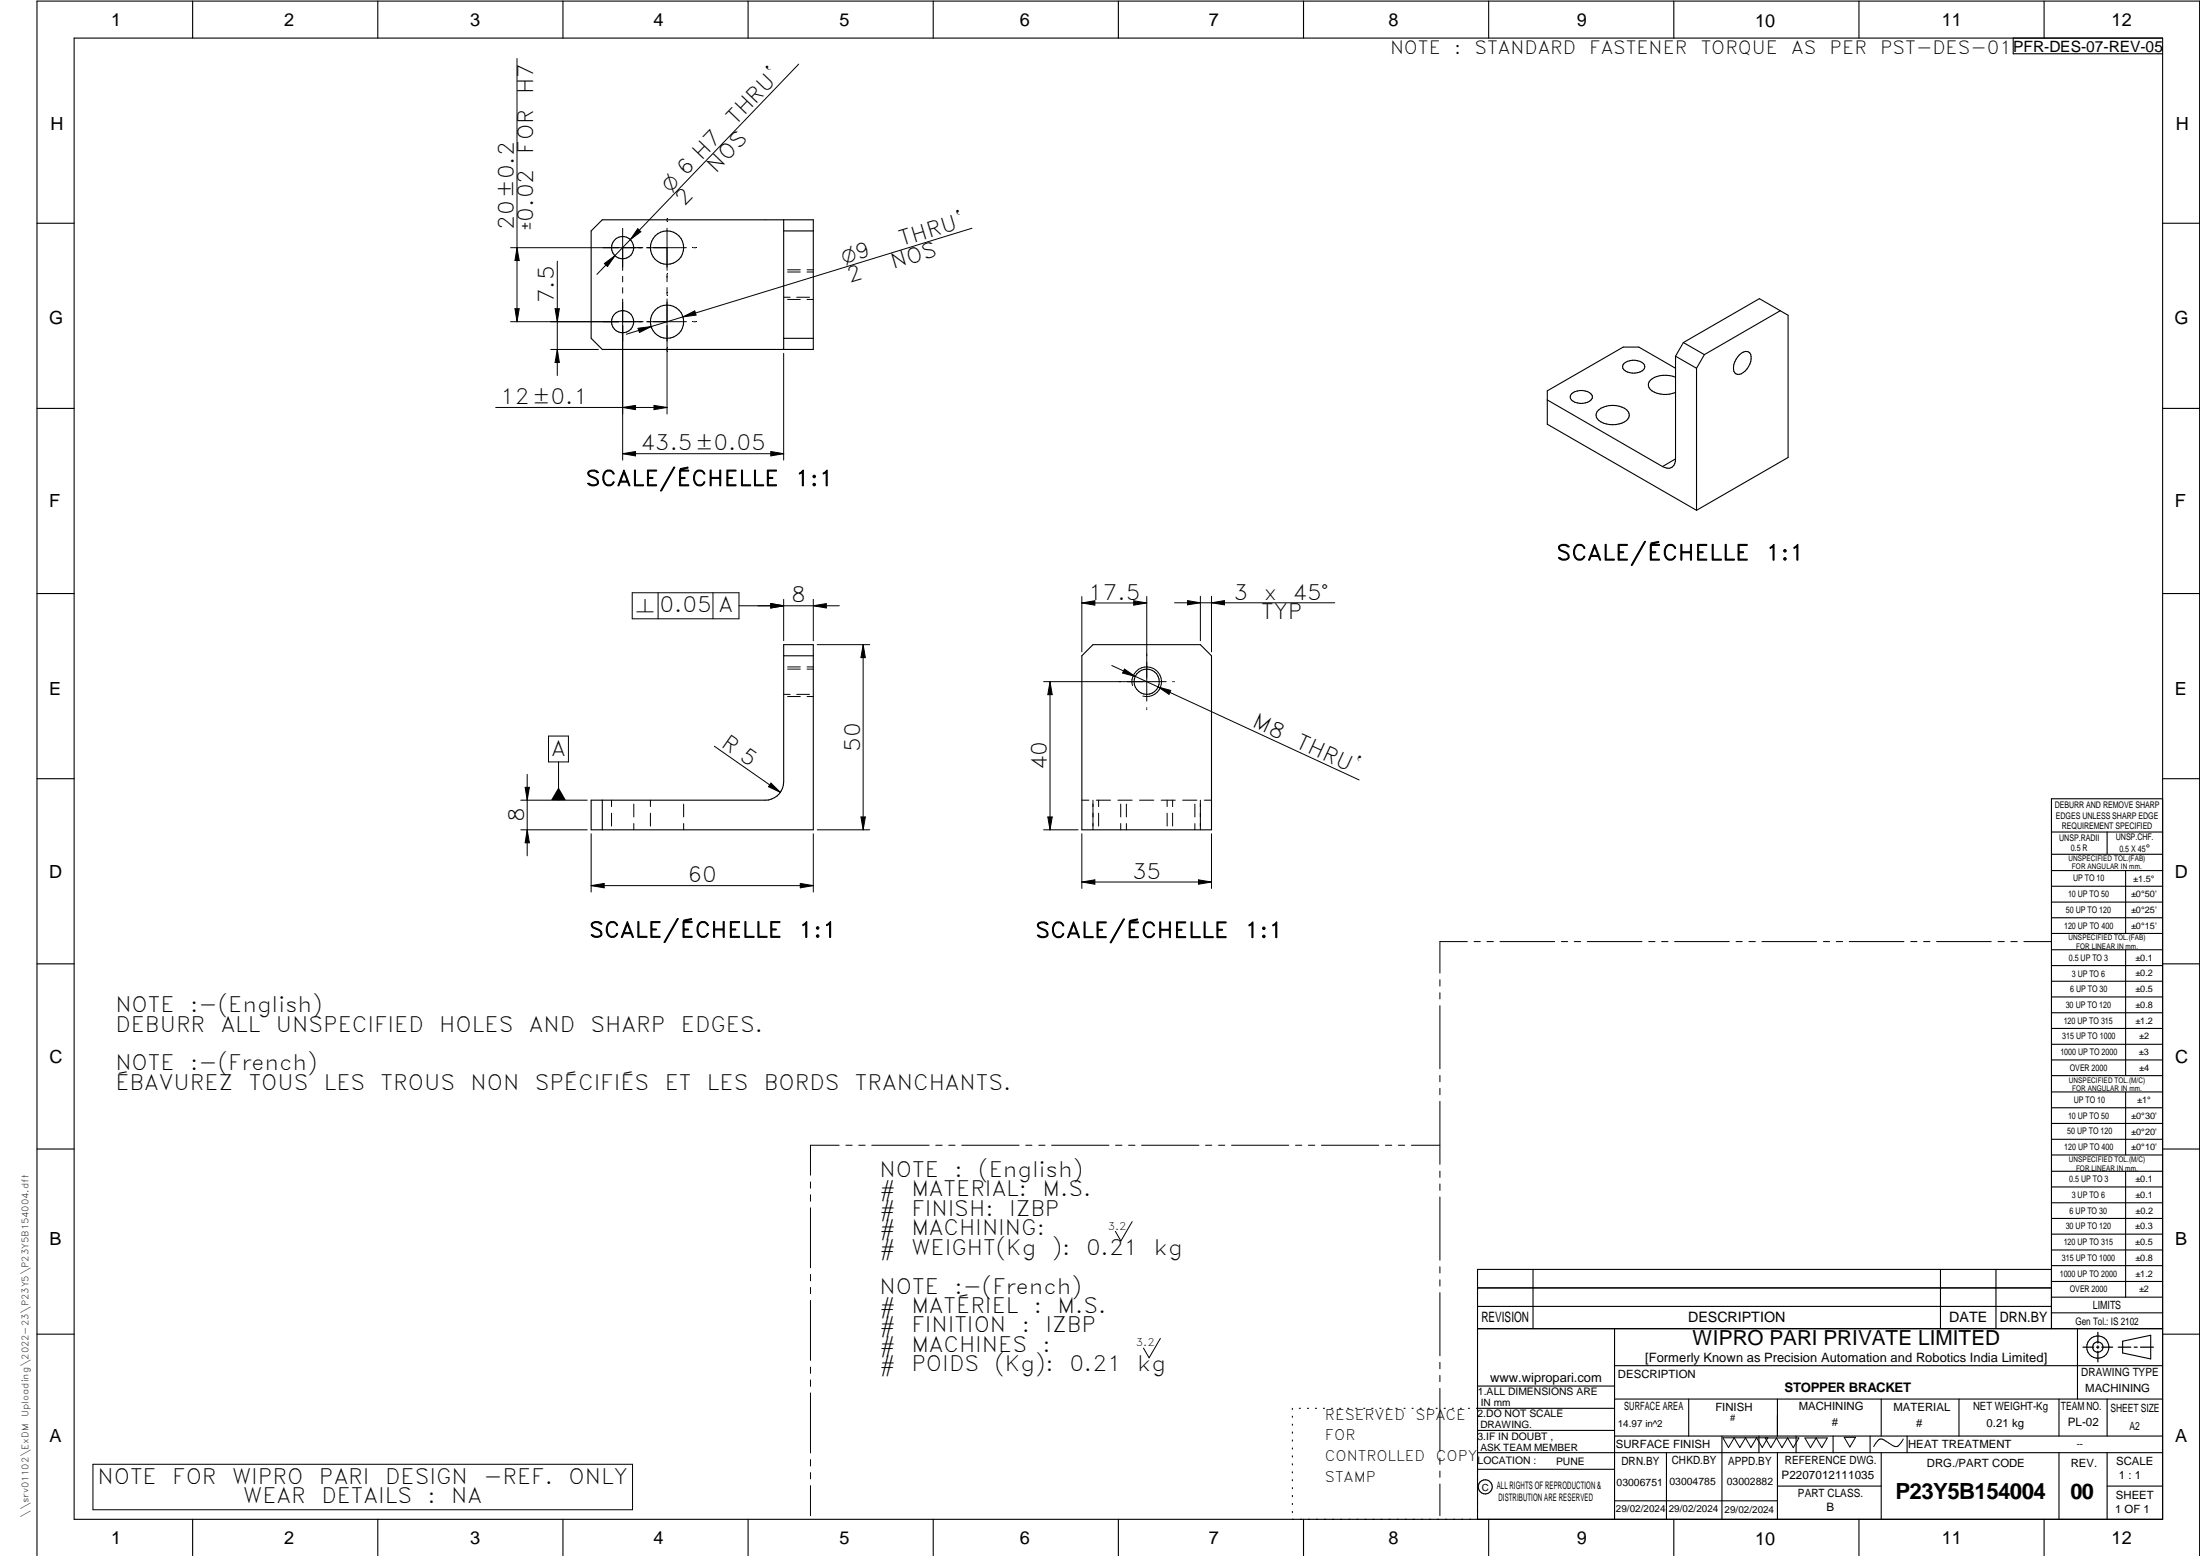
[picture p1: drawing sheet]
<svg xmlns="http://www.w3.org/2000/svg" width="594mm" height="420mm" viewBox="0 0 594 420" stroke-linecap="round" stroke-linejoin="round" font-family="sans-serif">
<g fill="none" stroke="#000" stroke-width=".3">
<path d="M20 10.3h564v400h-564zM52 .3v10M102 .3v10M152 .3v10M202 .3v10M252 .3v10M302 .3v10M352 .3v10M402 .3v10M452 .3v10M502 .3v10M543.6 10.3v4.2h40.4"/>
<path d="M552 .3v10M162.6 59.4h57v35h-57l-3-3v-29zM211.6 59.4v35M10 60.3h10M211.6 62.4h8M584 60.3h10M211.6 91.4h8M438.5 98.2a4 4 0 0 1 5.6 .4 1.76 1.76 0 0 1-1.9 2 3.9 3.9 0 0 1-4-1.2v-.8zM452.5 96.2l5.6 3.2M452.5 96.2v27.7M452.5 99.4l-10-5.7h-4.2l-20.5 11.8v9.1l40.3 23.2M454.6 92.5l20.5-11.9 7.7 4.5v38.4l-24.7 14.3"/>
<path d="M454.6 92.5l5.6 3.3M454.6 92.5l-2.1 3.7M458.1 99.4v38.4M460.2 95.8l-2.1 3.6M469.7 95.8a1.79 1.79 0 0 1 3.1 0 4.9 4.9 0 0 1-3.1 5.3 1.5 1.5 0 0 1-1.6-2 5.4 5.4 0 0 1 1.6-3.3zM480.7 83.9l-20.5 11.9M10 110.3h10M417.8 108l31.1 18M424.3 106.4a4 4 0 0 1 5.6 .4 1.82 1.82 0 0 1-1.8 2 3.1 3.1 0 0 1-4.1-1.6zM431.3 111.1a6.2 6.2 0 0 1 8.3 0 1.89 1.89 0 0 1-.9 2.8 6.3 6.3 0 0 1-7.4-.8 1.63 1.63 0 0 1 0-2zM452.5 101.9a6.1 6.1 0 0 0-7.2 1.3 2.03 2.03 0 0 0 1.5 2.7l1.5 .5a7.1 7.1 0 0 0 4.2-.4M584 110.3h10"/>
<path d="M452.5 123.9a2.17 2.17 0 0 1-1.1 2.3 2.17 2.17 0 0 1-2.5-.2M452.5 123.9l-3.6 2.1M10 160.3h10M211.6 177.1h8M292.1 177.1l3-3h29l3 3v47h-35zM584 160.3h10M10 210.3h10M159.6 216.1h47a4.9 4.9 0 0 0 5-5v-37h8v50h-60zM162.6 216.1v8M584 215.7h-30v143.1M584 210.3h10M554 224.7h30"/>
<path d="M554 230.7h30M554 235.1h30M554 239.3h30M569 224.7v6M574 235.1v17M554 243.6h30M554 247.8h30M554 252.1h30M554 256.5h30M574 256.5v33.9M10 260.3h10M554 260.7h30"/>
<path d="M554 265h30M554 269.2h30M554 273.5h30M554 277.7h30M584 260.3h10M554 282h30M554 286.2h30M554 290.4h30M554 294.9h30M554 299.1h30M574 294.9v17M10 310.3h10"/>
<path d="M554 303.4h30M554 307.6h30M554 311.9h30M554 316.3h30M574 316.3v34M584 310.3h10M554 320.5h30M554 324.8h30M554 329h30M554 333.2h30M554 337.5h30M399 358.8h185"/>
<path d="M399 352.8h155M399 347.8h155M414 342.8v16M436 358.8v51.5M524 342.8v16M539 342.8v16M554 341.8h30M554 346h30M554 350.3h30M554 354.5h30M554 342.8h-155v67.5M561 358.8v19"/>
<path d="M10 360.3h10M399 374.3h37M436 368.8h148M436 377.8h148M456 377.8v10M480 377.8v10M508 377.8v10M529 377.8v10M556 377.8v10M569 377.8v10M573.2 362.2l7.6-1.6v6.3l-7.6-1.6zM584 360.3h10"/>
<path d="M349 380.3v.3M349 382.4v.3M349 384.6v.3M349 386.7v.3M349 388.8v.3M349 391v.3M349 393.1v.3M349 395.3v.3M349 397.4v.3M349 399.5v.3M350.9 380.3h.2M353.1 380.3h.2"/>
<path d="M355.2 380.3h.3M357.4 380.3h.3M359.6 380.3h.3M361.7 380.3h.3M363.9 380.3h.3M366.1 380.3h.3M368.3 380.3h.2M370.4 380.3h.3M372.6 380.3h.3M374.8 380.3h.3M376.9 380.3h.4M379.1 380.3h.3"/>
<path d="M381.3 380.3h.3M383.4 380.3h.4M385.6 380.3h.3M387.8 380.3h.3M390 380.3h.3M392.2 380.3h.3M394.3 380.3h.3M396.5 380.3h.3M398.7 380.3h37.3M399 386.2h37M399 396.7h37M436 387.8h148"/>
<path d="M450 392.3v18M465 387.8v22.5M475 387.8v4.5M480 392.3v18M485 387.8v4.5M495 387.8v4.5M505 387.8v4.5M508 392.3v18M515 387.8v4.5M556 392.3v18M569 392.3v18M584 392.3h-185"/>
<path d="M52 410.3v9.7M102 410.3v9.7M152 410.3v9.7M202 410.3v9.7M252 410.3v9.7M302 410.3v9.7M349 401.7v.3M349 403.8v.4M349 406v.3M349 408.1v.3M352 410.3v9.7M402 410.3v9.7"/>
<path d="M436 405.3h44M452 410.3v9.7M480 401.3h28M502 410.3v9.7M552 410.3v9.7M569 401.3h15M10 420v-419.7h584v419.7"/>
<circle cx="168.1" cy="66.9" r="3"/>
<circle cx="180.1" cy="66.9" r="4.5"/>
<circle cx="168.1" cy="86.9" r="3"/>
<circle cx="180.1" cy="86.9" r="4.5"/>
<circle cx="309.7" cy="184.1" r="3.4"/>
<circle cx="566.5" cy="363.8" r="2.99"/>
<circle cx="566.5" cy="363.7" r="1.41"/>
<circle cx="401.1" cy="401.5" r="1.9"/>
</g>
<path d="M566.5 359.7v3M562.5 363.8h2.9M566.1 363.8h.7M566.5 363.4v.7M566.5 364.9v2.8M567.6 363.8h2.9M572 363.8h3.4M576.3 363.8h.8M578 363.8h3.5" fill="none" stroke="#000" stroke-width=".34"/>
<g fill="none" stroke="#000" stroke-width=".27">
<path d="M139.6 15.8v71.1M215.7 17.3l-54.5 56.8M180.1 59.1v.6M137.9 66.9h35.7M139.6 66.9l.6 3.5h-1.1zM150.5 70.5v30.9M163.2 71.2l2.9-2.2-2.1 3zM168.1 61.6v11.4M168.1 74.6v1.5M168.1 77.7v1.5M172.2 61.8l.9 .8-2.9 2.1zM174.6 66.9h10.8"/>
<path d="M180.1 61.6v11.4M180.1 74v2.1M180.1 77.6v2.1M187.3 66.9h.7M212.7 73.4h3.4M212.7 72.9h3.4M217.9 73.4h1.7M217.9 72.9h1.7M262.5 61.6l-93.4 28.7M137.9 86.9h35.7M139.1 83.4h1.1l-.6 3.5zM148.7 94.4h12.9"/>
<path d="M149.9 83.4h1.1l-.5 3.5zM150.5 94.4l.5 3.5h-1.1zM168.1 80.8v43.4M172.3 88.6l3.5-.4-3.1 1.6zM174.6 86.9h10.8M180.1 80.7v31.1M184.4 85.6l3.2-1.7 .4 1.2zM187.3 86.9h.7M211.6 80.3h1.8M211.6 95.4v28.8M212.7 80.9h3.4M215.1 80.3h3.5"/>
<path d="M217.9 80.9h1.7M133.9 110h46.2M168.1 110l3.5-.5v1.1zM176.6 109.5l3.5 .5-3.5 .6zM168.1 122.5l3.5-.6v1.2zM168.1 122.5h43.5M208.1 121.9l3.5 .6-3.5 .6zM170.7 160.1h28.9v7h-28.9zM177.7 160.1v7M192.5 160.1v7M199.6 163.6h27M208.1 163l3.5 .6-3.5 .6z"/>
<path d="M211.6 161.8v11.2M219.6 161.8v11.2M219.6 163.6l3.5-.6v1.2zM220.7 174.1h14.2M233.1 174.1l.6 3.5h-1.2zM233.1 174.1v50M292.1 162.8l3.5-.6v1.2zM292.1 161.1v14.9M292.1 162.8h17.6M300.2 179.7l66.8 30.9M306.1 162.2l3.6 .6-3.6 .6zM309.7 161.1v28.2"/>
<path d="M317.2 162.8h43.2M320.7 162.2l3.4 .6-3.4 .5zM324.1 161v12M327.1 161v15M327.1 162.8l3.6-.6v1.1zM148.1 198.8h5.4v6.9h-5.4zM211.6 187.5h1.8M212.7 180.7h3.4M212.7 188.1h3.4M212.7 180.1h3.4M215.1 187.5h3.5M217.9 180.7h1.7"/>
<path d="M217.9 188.1h1.7M217.9 180.1h1.7M281.8 184.1h33.1M283.5 184.1l.6 3.5h-1.2zM283.5 184.1v40M303.7 180.7l2.9 2-3.5-1zM305.8 185.1a4 4 0 0 1 3.6-5 4 4 0 0 1 4.3 4.4 4 4 0 0 1-5.1 3.5M309.7 191.1v.1M309.7 191.4v.2M312.8 185.5l3.3 .9-.4 1.1zM316.6 184.1h.2M317 184.1h.2"/>
<path d="M140.6 216.1h18M141.8 212.6h1.2l-.6 3.5zM142.4 209.1v22M150.8 205.7v10.4M165.1 216.1v1.7M165.1 219.6v3.5M171.1 217.1v3.5M175.6 216.1v1.7M175.6 219.6v3.5M184.6 217.1v3.5M192.9 201.5l17.8 12.5M208.2 211.5l2.5 2.5-3.2-1.6z"/>
<path d="M292.1 216.1h1.9M295.1 216.1v8M296 216.1h3.9M296.7 216.1v1.7M296.7 219.6v3.5M301.9 216.1h3.8M302.6 217.1v3.5M304.2 217.1v3.5M307.7 216.1h3.9M313.6 216.1h3.8M315.2 216.1v1.7M315.2 219.6v3.5"/>
<path d="M316.6 216.1v1.7M316.6 219.6v3.5M319.4 216.1h3.8M322.7 217.1v3.5M324.1 216.1v8M325.2 216.1h1.9M140.6 224.1h18M142.4 224.1l.6 3.5h-1.2zM159.6 239.1l3.5-.6v1.2zM159.6 239.1h60M159.6 225.1v15.8M171.1 222.4v1.7"/>
<path d="M184.6 222.4v1.7M216.1 238.5l3.5 .6-3.5 .6zM219.6 225.1v15.8M220.7 224.1h14.2M232.5 220.6h1.2l-.6 3.5zM281.8 224.1h9.3M282.9 220.6h1.2l-.6 3.5zM292.1 225.1v14.8M292.1 238.2l3.5-.6v1.2zM292.1 238.2h35M302.6 222.4v1.7M304.2 222.4v1.7"/>
<path d="M322.7 222.4v1.7M323.6 237.6l3.5 .6-3.5 .6zM327.1 225.1v14.8M396.2 254.3h-7.4v8.5M398.1 254.3h1.6M401.5 254.3h1.8M405 254.3h14.8M421.6 254.3h1.7M425.1 254.3h1.7M428.6 254.3h14.8M445.2 254.3h1.7M448.7 254.3h1.7"/>
<path d="M452.2 254.3h14.8M468.8 254.3h1.7M472.3 254.3h1.7M475.8 254.3h14.8M492.4 254.3h1.7M495.8 254.3h1.8M499.4 254.3h14.7M516 254.3h1.6M519.4 254.3h1.8M522.9 254.3h14.8M539.5 254.3h1.7M543 254.3h1.7"/>
<path d="M546.5 254.3h7.4M388.8 264.5v1.8M388.8 268.1v1.6M388.8 271.6v17M388.8 290.4v1.7M388.8 293.9v1.7M388.8 297.4v17M218.9 319.2v1.6M226.6 309.2h-7.7v8.1M228.4 309.2h1.7M231.9 309.2h1.7M235.4 309.2h15.5"/>
<path d="M252.7 309.2h1.7M256.2 309.2h1.7M259.7 309.2h15.5M277 309.2h1.7M280.5 309.2h1.7M284 309.2h15.5M301.2 309.2h1.8M304.8 309.2h1.7M308.3 309.2h15.5M325.5 309.2h1.7M329.1 309.2h1.6M332.6 309.2h15.4"/>
<path d="M349.8 309.2h1.7M353.3 309.2h1.7M356.8 309.2h15.5M374.1 309.2h1.7M377.6 309.2h1.7M381.1 309.2h7.7M388.8 316.2v1.7M388.8 319.7v1.7M218.9 322.6v1.8M218.9 326.1v16.2M305.7 329.9l-3 5.2-1.5-2.6M388.8 323.2v17.1"/>
<path d="M218.9 344.1v1.8M218.9 347.6v1.7M218.9 351.2v16.1M388.8 342.1v1.6M388.8 345.6v1.7M388.8 349v17.1M218.9 369.1v1.7M218.9 372.6v1.8M218.9 376.1v16.2M313.3 361.4l-3 5.2-1.5-2.6M388.8 367.9v1.7M388.8 371.4v1.7"/>
<path d="M388.8 374.9v17M25.1 395.4h145.7v12.3h-145.7zM218.9 394.1v1.8M218.9 397.6v1.7M388.8 393.7v1.7M388.8 397.2v1.7M465.2 388.2h12.2l-1.5 2.7-1.6-2.7-1.5 2.7-1.5-2.7-1.5 2.7-1.5-2.7-1.5 2.7zM476.7 388.3h9.1l-1.6 2.6-1.5-2.6-1.5 2.6-1.5-2.6-1.5 2.6zM487.4 388.3h6l-1.5 2.6-1.5-2.6-1.5 2.6zM498 388.1h3.1l-1.6 2.6zM514 388.6l-1.1 1.5a1.2 1.2 0 0 1-1.8 .3l-1.8-1.2a1.55 1.55 0 0 0-1.6-.6 1.55 1.55 0 0 0-1.2 1.1l-.5 .9M218.9 401.2v8.1"/>
<path d="M388.8 400.7v8.6"/>
</g>
<g fill="#000">
<path d="M139.6 66.9l.6 3.5h-1.1zM163.2 71.2l2.9-2.2-2.1 3zM172.2 61.8l.9 .8-2.9 2.1zM139.1 83.4h1.1l-.6 3.5zM150.5 94.4l.5 3.5h-1.1zM149.9 83.4h1.1l-.5 3.5zM172.3 88.6l3.5-.4-3.1 1.6zM184.4 85.6l3.2-1.7 .4 1.2zM168.1 110l3.5-.5v1.1zM176.6 109.5l3.5 .5-3.5 .6zM168.1 122.5l3.5-.6v1.2zM208.1 121.9l3.5 .6-3.5 .6z"/>
<path d="M208.1 163l3.5 .6-3.5 .6zM219.6 163.6l3.5-.6v1.2zM233.1 174.1l.6 3.5h-1.2zM292.1 162.8l3.5-.6v1.2zM306.1 162.2l3.6 .6-3.6 .6zM320.7 162.2l3.4 .6-3.4 .5zM327.1 162.8l3.6-.6v1.1zM283.5 184.1l.6 3.5h-1.2zM303.7 180.7l2.9 2-3.5-1zM312.8 185.5l3.3 .9-.4 1.1zM141.8 212.6h1.2l-.6 3.5zM150.8 212.6l2 3.5h-4z"/>
<path d="M208.2 211.5l2.5 2.5-3.2-1.6zM142.4 224.1l.6 3.5h-1.2zM159.6 239.1l3.5-.6v1.2zM216.1 238.5l3.5 .6-3.5 .6zM232.5 220.6h1.2l-.6 3.5zM282.9 220.6h1.2l-.6 3.5zM292.1 238.2l3.5-.6v1.2zM323.6 237.6l3.5 .6-3.5 .6z"/>
</g>
<text font-size="6" x="511.8" y="404.8">P23Y5B154004</text>
<text font-size="5.9" x="559.1" y="404.7">00</text>
<g font-size="5.7">
<text x="144" y="25.4" transform="rotate(-90 144 25.4)">H7</text>
<text x="198.6" y="33.9" transform="rotate(-46 198.6 33.9)">THRU`</text>
<text x="144" y="41.5" transform="rotate(-90 144 41.5)">FOR</text>
<text x="193.3" y="46.9" transform="rotate(-46 193.3 46.9)">NOS</text>
<text x="184.8" y="55.8" transform="rotate(-46 184.8 55.8)">2</text>
<text x="138.8" y="62" transform="rotate(-90 138.8 62)">20±0.2</text>
<text x="243.5" y="66.5" transform="rotate(-17 243.5 66.5)">THRU`</text>
<text x="229.4" y="76.3" transform="rotate(-17 229.4 76.3)">2</text>
<text x="241.2" y="72.7" transform="rotate(-17 241.2 72.7)">NOS</text>
<text x="149.6" y="81.9" transform="rotate(-90 149.6 81.9)">7.5</text>
<text x="135.1" y="109.2">12±0.1</text>
<text x="172.9" y="121.6">43.5±0.05</text>
<text x="158.2" y="131.2">SCALE/ÉCHELLE</text>
<text x="214.7" y="131.2">1:1</text>
<text x="420.3" y="151.3">SCALE/ÉCHELLE</text>
<text x="476.8" y="151.3">1:1</text>
<text x="293.8" y="161.9">17.5</text>
<text x="333.1" y="161.9">3</text>
<text x="341.2" y="161.9">x</text>
<text x="349" y="161.9">45°</text>
<text x="178.1" y="165.3">0.05 A</text>
<text x="213.6" y="162.7">8</text>
<text x="340.6" y="167.1">TYP</text>
<text x="337.9" y="196.2" transform="rotate(25 337.9 196.2)">M8</text>
<text x="194.4" y="201.5" transform="rotate(35 194.4 201.5)">R 5</text>
<text x="232.2" y="203" transform="rotate(-90 232.2 203)">50</text>
<text x="349.6" y="201.6" transform="rotate(25 349.6 201.6)">THRU`</text>
<text x="148.8" y="204">A</text>
<text x="282.7" y="208" transform="rotate(-90 282.7 208)">40</text>
<text x="141.5" y="222" transform="rotate(-90 141.5 222)">8</text>
<text x="185.7" y="238.3">60</text>
<text x="305.7" y="237.3">35</text>
<text x="159.1" y="253.1">SCALE/ÉCHELLE</text>
<text x="215.6" y="253.1">1:1</text>
<text x="279.6" y="253.2">SCALE/ÉCHELLE</text>
<text x="336.1" y="253.2">1:1</text>
<text x="31.2" y="273.3">NOTE</text>
<text x="51.3" y="273.3">:-(English)</text>
<text x="31.2" y="278.6">DEBURR</text>
<text x="59.6" y="278.6">ALL</text>
<text x="74.5" y="278.6">UNSPECIFIED</text>
<text x="118.6" y="278.6">HOLES</text>
<text x="142.8" y="278.6">AND</text>
<text x="159.5" y="278.6">SHARP</text>
<text x="183.9" y="278.6">EDGES.</text>
<text x="31.2" y="289.1">NOTE</text>
<text x="51.4" y="289.1">:-(French)</text>
<text x="31.2" y="294.3">ÉBAVUREZ</text>
<text x="67.2" y="294.3">TOUS</text>
<text x="87.5" y="294.3">LES</text>
<text x="102.8" y="294.3">TROUS</text>
<text x="127.1" y="294.3">NON</text>
<text x="144.4" y="294.3">SPÉCIFIÉS</text>
<text x="179.5" y="294.3">ET</text>
<text x="190.9" y="294.3">LES</text>
<text x="206.3" y="294.3">BORDS</text>
<text x="230.9" y="294.3">TRANCHANTS.</text>
<text x="237.5" y="317.8">NOTE</text>
<text x="257.7" y="317.8">:</text>
<text x="264.1" y="317.8">(English)</text>
<text x="237.5" y="323">#</text>
<text x="246.1" y="323">MATERIAL:</text>
<text x="281.5" y="323">M.S.</text>
<text x="237.5" y="328.3">#</text>
<text x="246.1" y="328.3">FINISH:</text>
<text x="272.5" y="328.3">IZBP</text>
<text x="237.5" y="333.5">#</text>
<text x="246.1" y="333.5">MACHINING:</text>
<text x="237.5" y="338.8">#</text>
<text x="246.1" y="338.8">WEIGHT(Kg</text>
<text x="284" y="338.8">):</text>
<text x="293.3" y="338.8">0.21</text>
<text x="311.6" y="338.8">kg</text>
<text x="237.5" y="349.3">NOTE</text>
<text x="257.7" y="349.3">:-(French)</text>
<text x="237.5" y="354.5">#</text>
<text x="237.5" y="359.8">#</text>
<text x="246.1" y="359.8">FINITION</text>
<text x="246.1" y="354.5">MATÉRIEL</text>
<text x="275.9" y="359.8">:</text>
<text x="279.2" y="354.5">:</text>
<text x="282.3" y="359.8">IZBP</text>
<text x="285.6" y="354.5">M.S.</text>
<text x="237.5" y="365">#</text>
<text x="246.1" y="365">MACHINES</text>
<text x="281.5" y="365">:</text>
<text x="237.5" y="370.3">#</text>
<text x="246.1" y="370.3">POIDS</text>
<text x="268.5" y="370.3">(Kg):</text>
<text x="288.8" y="370.3">0.21</text>
<text x="307.1" y="370.3">kg</text>
<text x="26.3" y="400.6">NOTE</text>
<text x="46.5" y="400.6">FOR</text>
<text x="62.7" y="400.6">WIPRO</text>
<text x="86.1" y="400.6">PARI</text>
<text x="104" y="400.6">DESIGN</text>
<text x="130.5" y="400.6">-REF.</text>
<text x="153.5" y="400.6">ONLY</text>
<text x="65.7" y="405.9">WEAR</text>
<text x="86.8" y="405.9">DETAILS</text>
<text x="115.4" y="405.9">:</text>
<text x="121.8" y="405.9">NA</text>
</g>
<text font-size="5.6" x="457" y="363.2">WIPRO PARI PRIVATE LIMITED</text>
<g font-size="5.4">
<text x="181" y="52.2" transform="rotate(-46 181 52.2)">O 6 H7</text>
<text x="144" y="62" transform="rotate(-90 144 62)">u0.02</text>
<text x="227.9" y="71.3" transform="rotate(-17 227.9 71.3)">O9</text>
<text x="171.8" y="165.3">n</text>
</g>
<g font-size="4.9">
<text x="30" y="6.9">1</text>
<text x="76.7" y="6.9">2</text>
<text x="127" y="6.9">3</text>
<text x="176.5" y="6.9">4</text>
<text x="226.7" y="6.9">5</text>
<text x="275.4" y="6.9">6</text>
<text x="326.4" y="6.9">7</text>
<text x="375" y="6.9">8</text>
<text x="425.8" y="6.9">9</text>
<text x="473.9" y="7.3">10</text>
<text x="524.3" y="6.9">11</text>
<text x="570.2" y="6.9">12</text>
<text x="375.4" y="14.5">NOTE</text>
<text x="392.7" y="14.5">:</text>
<text x="398.2" y="14.5">STANDARD</text>
<text x="429.2" y="14.5">FASTENER</text>
<text x="459.2" y="14.5">TORQUE</text>
<text x="483.7" y="14.5">AS</text>
<text x="494.1" y="14.5">PER</text>
<text x="507.7" y="14.5">PST-DES-01</text>
<text x="13.6" y="35.1">H</text>
<text x="587.6" y="35.1">H</text>
<text x="13.2" y="87.5">G</text>
<text x="587.2" y="87.5">G</text>
<text x="13.2" y="137">F</text>
<text x="587.2" y="137">F</text>
<text x="13.2" y="187.6">E</text>
<text x="587.2" y="187.6">E</text>
<text x="13.2" y="237">D</text>
<text x="587.2" y="237">D</text>
<text x="13.4" y="287.1">C</text>
<text x="587.4" y="287.1">C</text>
<text x="13.4" y="336.2">B</text>
<text x="587.4" y="336.2">B</text>
<text x="13.4" y="389.3">A</text>
<text x="587.4" y="389.3">A</text>
<text x="30" y="416.9">1</text>
<text x="76.7" y="416.9">2</text>
<text x="127" y="416.9">3</text>
<text x="176.5" y="416.9">4</text>
<text x="226.7" y="416.9">5</text>
<text x="275.4" y="416.9">6</text>
<text x="326.4" y="416.9">7</text>
<text x="375" y="416.9">8</text>
<text x="425.8" y="416.9">9</text>
<text x="473.9" y="417.3">10</text>
<text x="524.3" y="416.9">11</text>
<text x="570.2" y="416.9">12</text>
</g>
<text font-size="4.2" x="543.6" y="14">PFR-DES-07-REV-05</text>
<g font-size="3.9">
<text x="400" y="357.1">REVISION</text>
<text x="455.9" y="357.1">DESCRIPTION</text>
<text x="526.4" y="357.1">DATE</text>
<text x="540" y="357.1">DRN.BY</text>
<text x="357.8" y="383.3">RESERVED</text>
<text x="382.3" y="383.3">SPACE</text>
<text x="357.8" y="388.9">FOR</text>
<text x="357.8" y="394.5">CONTROLLED</text>
<text x="387.8" y="394.5">COPY</text>
<text x="357.8" y="400">STAMP</text>
</g>
<text font-size="3.6" x="481.9" y="375.8">STOPPER BRACKET</text>
<g font-size="3.5">
<text x="444.3" y="367.7">[Formerly Known as Precision Automation and Robotics India Limited]</text>
<text x="402.4" y="373.3">www.wipropari.com</text>
</g>
<g font-size="3.1">
<text x="565.1" y="353.5">LIMITS</text>
<text x="562" y="371.7">DRAWING TYPE</text>
<text x="436.9" y="372.1">DESCRIPTION</text>
<text x="563.1" y="375.9">MACHINING</text>
<text x="438.6" y="380.8">SURFACE AREA</text>
<text x="463.2" y="380.9">FINISH</text>
<text x="485.7" y="380.8">MACHINING</text>
<text x="511.3" y="380.9">MATERIAL</text>
<text x="532.8" y="380.7">NET WEIGHT-Kg</text>
<text x="556.5" y="380.7">TEAM NO.</text>
<text x="569.9" y="381.2">SHEET SIZE</text>
<text x="494.6" y="385.1">#</text>
<text x="517.4" y="385.3">#</text>
<text x="536.4" y="385.3">0.21 kg</text>
<text x="558.4" y="385.1">PL-02</text>
<text x="575" y="386.1">A2</text>
<text x="436.3" y="391">SURFACE FINISH</text>
<text x="437.8" y="395.5">DRN.BY</text>
<text x="451.4" y="395.4">CHKD.BY</text>
<text x="466.6" y="395.5">APPD.BY</text>
<text x="482" y="395.4">REFERENCE DWG.</text>
<text x="515.3" y="391.1">HEAT TREATMENT</text>
<text x="571.4" y="395.6">SCALE</text>
<text x="481.1" y="399.4">P2207012111035</text>
<text x="520.4" y="396.2">DRG./PART CODE</text>
<text x="559.2" y="396.1">REV.</text>
<text x="572.2" y="399.5">1 : 1</text>
<text x="485.5" y="404.3">PART CLASS.</text>
<text x="493.2" y="407.9">B</text>
<text x="571.4" y="404.7">SHEET</text>
<text x="571.2" y="408.4">1 OF 1</text>
</g>
<text font-size="3" x="579.5" y="230.1">°</text>
<g font-size="2.8">
<text x="299.1" y="332.1">3.2</text>
<text x="560.4" y="357.7">Gen Tol.: IS 2102</text>
<text x="306.7" y="363.6">3.2</text>
<text x="399.1" y="376.6">1.ALL DIMENSIONS ARE</text>
<text x="399" y="382.7">2.DO NOT SCALE</text>
<text x="399" y="388.7">3.IF IN DOUBT ,</text>
<text x="399" y="395.4">LOCATION :</text>
<text x="420.2" y="395.6">PUNE</text>
<text x="404.2" y="402">ALL RIGHTS OF REPRODUCTION &amp;</text>
<text x="436.5" y="401.2">03006751</text>
<text x="450.8" y="400.9">03004785</text>
<text x="466.3" y="401">03002882</text>
<text x="404.7" y="405.4">DISTRIBUTION ARE RESERVED</text>
</g>
<g font-size="2.7">
<text x="399.9" y="379.7">IN mm</text>
<text x="399.7" y="385.7">DRAWING.</text>
<text x="436.9" y="385.4">14.97 in^2</text>
<text x="399.7" y="391.8">ASK TEAM MEMBER</text>
<text x="400.1" y="402.5">C</text>
<text x="436.4" y="408.3">29/02/2024</text>
<text x="450.6" y="408.4">29/02/2024</text>
<text x="465.7" y="408.5">29/02/2024</text>
</g>
<g font-size="2.5">
<text x="554.9" y="218.3">DEBURR AND REMOVE SHARP</text>
<text x="555.2" y="221">EDGES UNLESS SHARP EDGE</text>
<text x="556.1" y="227.1">UNSP.RADII</text>
<text x="556.8" y="223.8">REQUIREMENT SPECIFIED</text>
<text x="571.4" y="226.9">UNSP.CHF.</text>
<text x="559.2" y="229.9">0.5 R</text>
<text x="572.3" y="230.1">0.5 X 45</text>
<text x="559.8" y="238">UP TO 10</text>
<text x="576.1" y="238.1">±1.5°</text>
<text x="558.5" y="242.2">10 UP TO 50</text>
<text x="575.5" y="242.3">±0°50'</text>
<text x="557.4" y="250.7">120 UP TO 400</text>
<text x="557.9" y="246.5">50 UP TO 120</text>
<text x="575.5" y="250.7">±0°15'</text>
<text x="575.5" y="246.5">±0°25'</text>
<text x="558.7" y="259.4">0.5 UP TO 3</text>
<text x="559.5" y="263.7">3 UP TO 6</text>
<text x="576.6" y="263.6">±0.2</text>
<text x="576.6" y="259.4">±0.1</text>
<text x="559" y="267.9">6 UP TO 30</text>
<text x="576.6" y="267.9">±0.5</text>
<text x="557.8" y="272.2">30 UP TO 120</text>
<text x="576.6" y="272.2">±0.8</text>
<text x="556.9" y="280.7">315 UP TO 1000</text>
<text x="557.3" y="276.4">120 UP TO 315</text>
<text x="576.6" y="276.4">±1.2</text>
<text x="577.7" y="280.7">±2</text>
<text x="556.4" y="284.9">1000 UP TO 2000</text>
<text x="577.6" y="284.9">±3</text>
<text x="558.9" y="289.2">OVER 2000</text>
<text x="577.7" y="289.3">±4</text>
<text x="560" y="297.9">UP TO 10</text>
<text x="577.1" y="297.9">±1°</text>
<text x="558.5" y="302.1">10 UP TO 50</text>
<text x="575.5" y="302.1">±0°30'</text>
<text x="557.4" y="310.6">120 UP TO 400</text>
<text x="558.2" y="306.3">50 UP TO 120</text>
<text x="575.5" y="310.6">±0°10'</text>
<text x="575.5" y="306.4">±0°20'</text>
<text x="558.8" y="319.2">0.5 UP TO 3</text>
<text x="559.4" y="323.4">3 UP TO 6</text>
<text x="576.6" y="319.2">±0.1</text>
<text x="576.6" y="323.5">±0.1</text>
<text x="558.9" y="327.7">6 UP TO 30</text>
<text x="576.7" y="327.7">±0.2</text>
<text x="557.8" y="332">30 UP TO 120</text>
<text x="576.6" y="332">±0.3</text>
<text x="556.8" y="340.5">315 UP TO 1000</text>
<text x="557.3" y="336.3">120 UP TO 315</text>
<text x="576.6" y="336.3">±0.5</text>
<text x="576.6" y="340.5">±0.8</text>
<text x="556.2" y="344.7">1000 UP TO 2000</text>
<text x="576.6" y="344.7">±1.2</text>
<text x="558.9" y="349">OVER 2000</text>
<text x="577.6" y="349">±2</text>
<text x="467.2" y="383.8">#</text>
<text x="560.8" y="390.7">--</text>
</g>
<g font-size="2.4">
<text x="7.7" y="382.7" transform="rotate(-90 7.7 382.7)">Uploading\2022-23\P23Y5\P23Y5B154004.dft</text>
<text x="7.7" y="409.8" transform="rotate(-90 7.7 409.8)">\\srv01102\ExDM</text>
</g>
<g font-size="2.1">
<text x="558.5" y="232.4">UNSPECIFIED TOL.(FAB)</text>
<text x="559.5" y="234.7">FOR ANGULAR IN mm.</text>
<text x="558.6" y="253.9">UNSPECIFIED TOL.(FAB)</text>
<text x="560.7" y="256.3">FOR LINEAR IN mm.</text>
<text x="558.7" y="292.3">UNSPECIFIED TOL.(M/C)</text>
<text x="559.6" y="294.7">FOR ANGULAR IN mm.</text>
<text x="558.7" y="313.7">UNSPECIFIED TOL.(M/C)</text>
<text x="560.6" y="316.1">FOR LINEAR IN mm.</text>
</g>
</svg>
